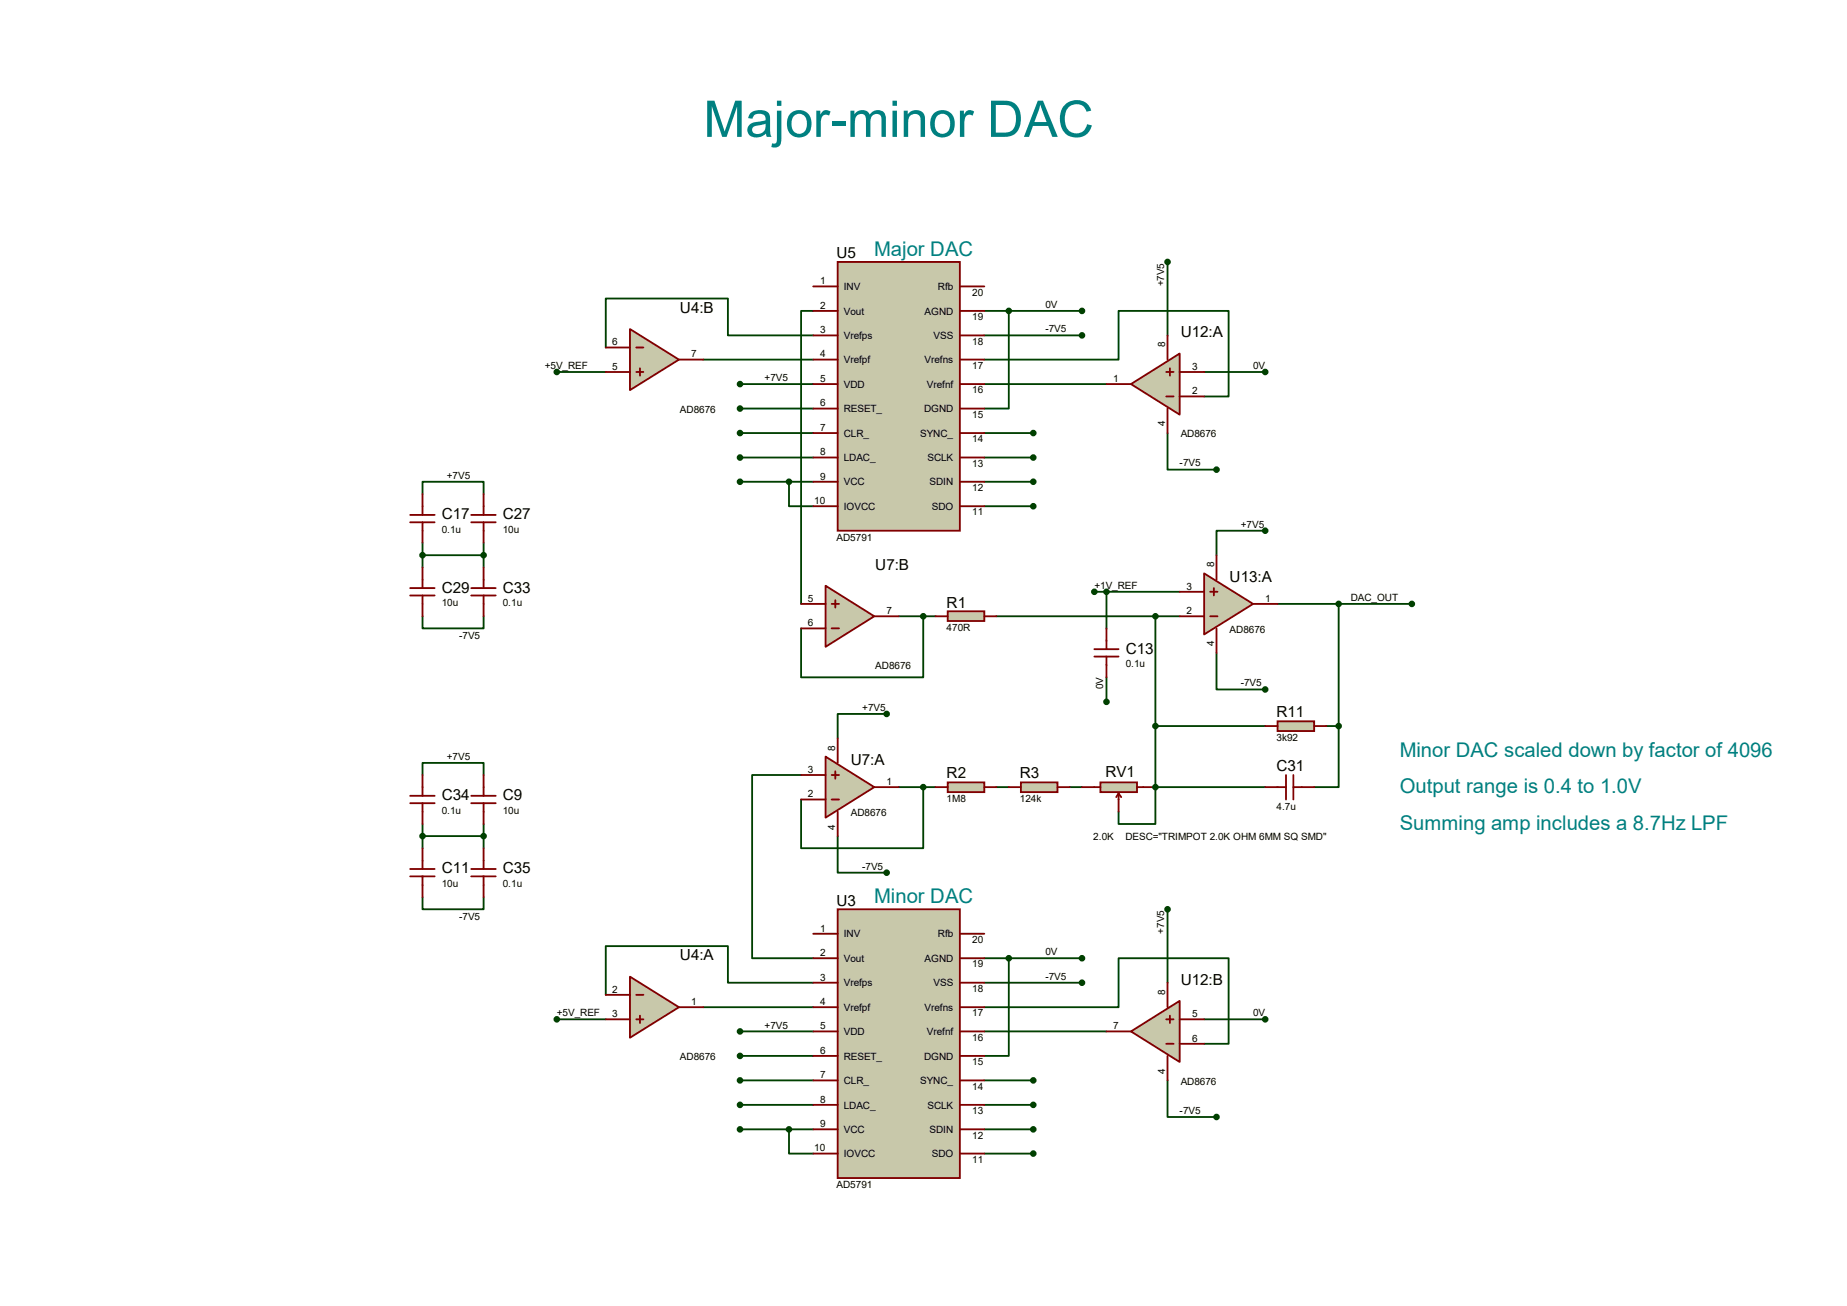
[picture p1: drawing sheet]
<svg xmlns="http://www.w3.org/2000/svg" width="297mm" height="210mm" viewBox="0 0 297 210" stroke-linecap="round" stroke-linejoin="round" font-family="sans-serif">
<g fill="none" stroke="#004000" stroke-width=".3">
<path d="M89.5 59.8h7.9M113.1 57.8h17.7M130.8 53.9h-13.7v-5.9h-19.7v7.9M130.8 50h-2v47.1M158.3 57.8h21.6v-7.8h17.7v13.8h-4M158.3 53.9h15.7M158.3 50h15.7M162.2 50v15.7h-3.9M187.7 42.1v11.8M193.6 59.8h9.9M67.9 79.5v-2h9.9v2M119 61.8h11.8"/>
<path d="M119 77.5h11.8M119 69.6h11.8M119 73.6h11.8M119 65.7h11.8M126.9 77.5v3.9h3.9M158.3 61.8h19.6M158.3 77.5h7.9M158.3 69.6h7.9M158.3 73.6h7.9M187.7 69.6v5.9h7.9M67.9 99.1v1.9h9.9v-1.9M67.9 87.3v3.9"/>
<path d="M67.9 89.3h9.9M77.8 87.3v3.9M144.5 99.1h5.9M148.5 99.1v9.8h-19.7v-7.9M158.3 81.4h7.9M160.2 99.1h29.5M176 95.2h13.7M177.9 95.2v5.8M185.8 99.1v27.5M203.5 85.3h-7.9v4M205.4 97.1h21.6M215.3 97.1v19.7"/>
<path d="M142.6 114.8h-7.9v3.9M177.9 108.9v4M185.8 116.8h17.7M195.6 105v5.9h7.9M213.3 116.8h2M215.3 116.8v9.8h-4M67.9 124.6v-1.9h9.9v1.9M67.9 134.5h9.9M67.9 132.5v3.9M77.8 132.5v3.9M128.8 124.6h-7.9v29.5h9.9M134.7 134.5v5.8h7.9"/>
<path d="M144.5 126.6h5.9M148.5 126.6v9.8h-19.7v-7.8M160.2 126.6h2M172 126.6h2M185.8 126.6v5.9h-5.9v-2M185.8 126.6h.1M185.8 126.6h17.7M67.9 144.3v1.9h9.9v-1.9M130.8 158h-13.7v-5.9h-19.7v7.9M158.3 158h15.7M158.3 154.1h15.7M162.2 154.1v15.7h-3.9"/>
<path d="M187.7 146.2v11.8M89.5 163.9h7.9M113.1 162h17.7M119 165.9h11.8M119 173.7h11.8M119 177.7h11.8M119 169.8h11.8M158.3 162h21.6v-7.9h17.7v13.8h-4M158.3 165.9h19.6M158.3 173.7h7.9M158.3 177.7h7.9M187.7 173.7v5.9h7.9"/>
<path d="M193.6 163.9h9.9M119 181.6h11.8M126.9 181.6v3.9h3.9M158.3 181.6h7.9M158.3 185.5h7.9"/>
</g>
<path d="M134.7 146.2h19.6v43.2h-19.6z" fill="#c8c8aa" stroke="#800000" stroke-width=".3"/>
<g fill="none" stroke="#800000" stroke-width=".3">
<path d="M130.8 150.2h3.9M130.8 154.1h3.9M130.8 158h3.9M154.3 150.2h4M154.3 154.1h4M154.3 158h4M130.8 162h3.9M130.8 165.9h3.9M130.8 169.8h3.9M130.8 173.7h3.9M130.8 177.7h3.9M154.3 162h4"/>
<path d="M154.3 165.9h4M154.3 169.8h4M154.3 173.7h4M154.3 177.7h4M130.8 181.6h3.9M130.8 185.5h3.9M154.3 181.6h4M154.3 185.5h4"/>
</g>
<path d="M101.3 157.1l7.9 4.9-7.9 4.9z" fill="#c8c8aa" stroke="#800000" stroke-width=".3"/>
<path d="M97.4 160h3.9M102.3 160h1.2M97.4 163.9h3.9M102.3 163.9h1.2M102.9 163.3v1.2M109.2 162h3.9" fill="none" stroke="#800000" stroke-width=".3"/>
<path d="M181.9 165.9l7.8-4.9v9.8z" fill="#c8c8aa" stroke="#800000" stroke-width=".3"/>
<g fill="none" stroke="#800000" stroke-width=".3">
<path d="M66 139.7h3.9M67.9 136.4v3.3M75.8 129.2h3.9M75.8 128h3.9M77.8 124.6v3.4M77.8 129.2v3.3M66 140.9h3.9M67.9 140.9v3.4M187.7 158v4M177.9 165.9h4M187.5 167.9h1.2M187.5 163.9h1.2"/>
<path d="M187.7 169.8v3.9M188.1 163.3v1.2M189.7 167.9h3.9M189.7 163.9h3.9"/>
</g>
<path d="M132.8 121.7l7.8 4.9-7.8 4.9z" fill="#c8c8aa" stroke="#800000" stroke-width=".3"/>
<path d="M134.7 118.7v4M128.8 128.6h4M128.8 124.6h4M133.7 128.6h1.2M133.7 124.6h1.2M134.3 124v1.2M134.7 130.5v4M140.6 126.6h3.9" fill="none" stroke="#800000" stroke-width=".3"/>
<g fill="#004000" stroke="#004000" stroke-width=".3">
<circle cx="126.9" cy="181.6" r=".38"/>
<circle cx="148.5" cy="126.6" r=".38"/>
<circle cx="142.6" cy="114.8" r=".38"/>
<circle cx="119" cy="165.9" r=".38"/>
<circle cx="174" cy="158" r=".38"/>
<circle cx="174" cy="154.1" r=".38"/>
<circle cx="162.2" cy="154.1" r=".38"/>
<circle cx="166.2" cy="173.7" r=".38"/>
<circle cx="166.2" cy="177.7" r=".38"/>
<circle cx="166.2" cy="181.6" r=".38"/>
<circle cx="166.2" cy="185.5" r=".38"/>
<circle cx="119" cy="181.6" r=".38"/>
<circle cx="119" cy="177.7" r=".38"/>
<circle cx="119" cy="173.7" r=".38"/>
<circle cx="119" cy="169.8" r=".38"/>
<circle cx="77.8" cy="134.5" r=".38"/>
<circle cx="67.9" cy="134.5" r=".38"/>
<circle cx="187.7" cy="146.2" r=".38"/>
<circle cx="142.6" cy="140.3" r=".38"/>
<circle cx="195.6" cy="179.6" r=".38"/>
<circle cx="203.5" cy="163.9" r=".38"/>
</g>
<path d="M134.7 42.1h19.6v43.2h-19.6z" fill="#c8c8aa" stroke="#800000" stroke-width=".3"/>
<g fill="none" stroke="#800000" stroke-width=".3">
<path d="M130.8 46.1h3.9M130.8 50h3.9M130.8 53.9h3.9M130.8 57.8h3.9M154.3 46.1h4M154.3 50h4M154.3 53.9h4M154.3 57.8h4M130.8 61.8h3.9M130.8 65.7h3.9M130.8 69.6h3.9M130.8 73.6h3.9"/>
<path d="M130.8 77.5h3.9M154.3 61.8h4M154.3 65.7h4M154.3 69.6h4M154.3 73.6h4M154.3 77.5h4M130.8 81.4h3.9M154.3 81.4h4"/>
</g>
<path d="M101.3 52.9l7.9 4.9-7.9 4.9z" fill="#c8c8aa" stroke="#800000" stroke-width=".3"/>
<path d="M97.4 55.9h3.9M97.4 59.8h3.9M102.3 55.9h1.2M102.3 59.8h1.2M102.9 59.2v1.2M109.2 57.8h3.9" fill="none" stroke="#800000" stroke-width=".3"/>
<path d="M181.9 61.8l7.8-4.9v9.8z" fill="#c8c8aa" stroke="#800000" stroke-width=".3"/>
<g fill="none" stroke="#800000" stroke-width=".3">
<path d="M187.5 59.8h1.2M187.7 53.9v3.9M188.1 59.2v1.2M189.7 59.8h3.9M77.8 79.5v3.3M177.9 61.8h4M187.5 63.8h1.2M187.7 65.7v3.9M189.7 63.8h3.9M66 94.6h3.9M66 95.8h3.9M67.9 91.2v3.4"/>
<path d="M67.9 95.8v3.3M75.8 84h3.9M75.8 82.8h3.9M77.8 84v3.3"/>
</g>
<path d="M132.8 94.2l7.8 4.9-7.8 4.9z" fill="#c8c8aa" stroke="#800000" stroke-width=".3"/>
<path d="M128.8 97.1h4M133.7 97.1h1.2M134.3 96.5v1.2M140.6 99.1h3.9M128.8 101h4M133.7 101h1.2" fill="none" stroke="#800000" stroke-width=".3"/>
<g fill="#004000" stroke="#004000" stroke-width=".3">
<circle cx="126.9" cy="77.5" r=".38"/>
<circle cx="148.5" cy="99.1" r=".38"/>
<circle cx="119" cy="61.8" r=".38"/>
<circle cx="174" cy="53.9" r=".38"/>
<circle cx="174" cy="50" r=".38"/>
<circle cx="162.2" cy="50" r=".38"/>
<circle cx="166.2" cy="69.6" r=".38"/>
<circle cx="166.2" cy="73.6" r=".38"/>
<circle cx="166.2" cy="77.5" r=".38"/>
<circle cx="166.2" cy="81.4" r=".38"/>
<circle cx="119" cy="77.5" r=".38"/>
<circle cx="119" cy="73.6" r=".38"/>
<circle cx="119" cy="69.6" r=".38"/>
<circle cx="119" cy="65.7" r=".38"/>
<circle cx="89.5" cy="59.8" r=".38"/>
<circle cx="77.8" cy="89.3" r=".38"/>
<circle cx="67.9" cy="89.3" r=".38"/>
<circle cx="187.7" cy="42.1" r=".38"/>
<circle cx="195.6" cy="75.5" r=".38"/>
<circle cx="203.5" cy="59.8" r=".38"/>
</g>
<path d="M152.4 98.3h5.9v1.6h-5.9z" fill="#c8c8aa" stroke="#800000" stroke-width=".3"/>
<path d="M150.4 99.1h2M158.3 99.1h1.9" fill="none" stroke="#800000" stroke-width=".3"/>
<path d="M152.4 125.8h5.9v1.6h-5.9z" fill="#c8c8aa" stroke="#800000" stroke-width=".3"/>
<path d="M150.4 126.6h2M158.3 126.6h1.9" fill="none" stroke="#800000" stroke-width=".3"/>
<path d="M164.2 125.8h5.9v1.6h-5.9z" fill="#c8c8aa" stroke="#800000" stroke-width=".3"/>
<path d="M162.2 126.6h2M170.1 126.6h1.9" fill="none" stroke="#800000" stroke-width=".3"/>
<path d="M177 125.8h5.8v1.6h-5.8z" fill="#c8c8aa" stroke="#800000" stroke-width=".3"/>
<path d="M174 126.6h3M179.9 127.6l-.4 .6M179.9 127.6l.4 .6M179.9 127.6v2.9M182.8 126.6h3" fill="none" stroke="#800000" stroke-width=".3"/>
<path d="M193.6 92.2l7.9 4.9-7.9 4.9z" fill="#c8c8aa" stroke="#800000" stroke-width=".3"/>
<path d="M189.7 99.1h3.9M189.7 95.2h3.9M194.6 99.1h1.2M194.6 95.2h1.2M195.2 94.6v1.2M195.6 89.3v3.9M201.5 97.1h3.9M195.6 101v4" fill="none" stroke="#800000" stroke-width=".3"/>
<g fill="#004000" stroke="#004000" stroke-width=".3">
<circle cx="203.5" cy="85.3" r=".38"/>
<circle cx="203.5" cy="110.9" r=".38"/>
<circle cx="185.8" cy="99.1" r=".38"/>
<circle cx="176" cy="95.2" r=".38"/>
<circle cx="227" cy="97.1" r=".38"/>
</g>
<path d="M205.4 116h5.9v1.6h-5.9z" fill="#c8c8aa" stroke="#800000" stroke-width=".3"/>
<g fill="none" stroke="#800000" stroke-width=".3">
<path d="M67.9 79.5v3.3M66 84h3.9M66 82.8h3.9M67.9 84v3.3M75.8 95.8h3.9M75.8 94.6h3.9M77.8 91.2v3.4M77.8 95.8v3.3M176 104.4h3.9M176 105.6h3.9M177.9 101v3.4M177.9 105.6v3.3"/>
<path d="M203.5 116.8h1.9M211.3 116.8h2M66 129.2h3.9M66 128h3.9M67.9 124.6v3.4M67.9 129.2v3.3M75.8 139.7h3.9M77.8 136.4v3.3M203.5 126.6h3.3M206.8 124.6v4M208 124.6v4M208 126.6h3.3"/>
<path d="M75.8 140.9h3.9M77.8 140.9v3.4"/>
</g>
<g fill="#004000" stroke="#004000" stroke-width=".3">
<circle cx="215.3" cy="97.1" r=".38"/>
<circle cx="177.9" cy="95.2" r=".38"/>
<circle cx="177.9" cy="112.9" r=".38"/>
<circle cx="89.5" cy="163.9" r=".38"/>
<circle cx="185.8" cy="126.6" r=".38"/>
<circle cx="185.8" cy="116.8" r=".38"/>
<circle cx="215.3" cy="116.8" r=".38"/>
</g>
<text font-size="8.1" fill="#008080" x="113.1" y="22">Major-minor DAC</text>
<g font-size="3.3" fill="#008080">
<text x="140.6" y="41.1">Major DAC</text>
<text x="225.1" y="121.7">Minor DAC scaled down by factor of 4096</text>
<text x="225.1" y="127.6">Output range is 0.4 to 1.0V</text>
<text x="225.1" y="133.5">Summing amp includes a 8.7Hz LPF</text>
<text x="140.6" y="145.3">Minor DAC</text>
</g>
<g font-size="2.5">
<text x="134.5" y="41.5">U5</text>
<text x="109.3" y="50.3">U4:B</text>
<text x="189.9" y="54.3">U12:A</text>
<text x="71" y="83.5">C17</text>
<text x="80.9" y="83.5">C27</text>
<text x="71" y="95.3">C29</text>
<text x="80.9" y="95.3">C33</text>
<text x="140.8" y="91.6">U7:B</text>
<text x="197.7" y="93.6">U13:A</text>
<text x="152.2" y="97.7">R1</text>
<text x="181" y="105.1">C13</text>
<text x="205.3" y="115.4">R11</text>
<text x="136.8" y="123">U7:A</text>
<text x="152.2" y="125.2">R2</text>
<text x="164" y="125.2">R3</text>
<text x="177.8" y="125">RV1</text>
<text x="205.3" y="124">C31</text>
<text x="71" y="128.7">C34</text>
<text x="80.9" y="128.7">C9</text>
<text x="71" y="140.5">C11</text>
<text x="80.9" y="140.5">C35</text>
<text x="134.5" y="145.6">U3</text>
<text x="109.3" y="154.4">U4:A</text>
<text x="189.9" y="158.4">U12:B</text>
</g>
<g font-size="1.6">
<text x="131.9" y="45.7">1</text>
<text x="135.7" y="46.7">INV</text>
<text x="150.8" y="46.7">Rfb</text>
<text x="156.3" y="47.5">20</text>
<text x="187.2" y="46.1" transform="rotate(-90 187.2 46.1)">+7V5</text>
<text x="131.9" y="49.7">2</text>
<text x="131.9" y="53.6">3</text>
<text x="135.7" y="50.6">Vout</text>
<text x="148.7" y="50.6">AGND</text>
<text x="156.3" y="51.5">19</text>
<text x="168.1" y="53.4">-7V5</text>
<text x="168.1" y="49.5">0V</text>
<text x="87.6" y="59.3">+5V_REF</text>
<text x="98.5" y="59.5">5</text>
<text x="98.5" y="55.5">6</text>
<text x="111.1" y="57.5">7</text>
<text x="131.9" y="57.5">4</text>
<text x="135.7" y="54.5">Vrefps</text>
<text x="135.7" y="58.4">Vrefpf</text>
<text x="148.7" y="58.4">Vrefns</text>
<text x="150.1" y="54.5">VSS</text>
<text x="156.3" y="59.3">17</text>
<text x="156.3" y="55.4">18</text>
<text x="187.4" y="55.9" transform="rotate(-90 187.4 55.9)">8</text>
<text x="191.7" y="59.5">3</text>
<text x="201.5" y="59.3">0V</text>
<text x="122.9" y="61.3">+7V5</text>
<text x="131.9" y="61.4">5</text>
<text x="131.9" y="65.4">6</text>
<text x="135.7" y="62.4">VDD</text>
<text x="149.1" y="62.4">Vrefnf</text>
<text x="156.3" y="63.2">16</text>
<text x="179" y="61.4">1</text>
<text x="191.7" y="63.4">2</text>
<text x="109.3" y="66.4">AD8676</text>
<text x="131.9" y="69.3">7</text>
<text x="135.7" y="66.3">RESET_</text>
<text x="135.7" y="70.2">CLR_</text>
<text x="148" y="70.2">SYNC_</text>
<text x="148.6" y="66.3">DGND</text>
<text x="156.3" y="71.1">14</text>
<text x="156.3" y="67.2">15</text>
<text x="187.4" y="68.5" transform="rotate(-90 187.4 68.5)">4</text>
<text x="189.9" y="70.3">AD8676</text>
<text x="71.8" y="77">+7V5</text>
<text x="131.9" y="73.2">8</text>
<text x="131.9" y="77.1">9</text>
<text x="135.7" y="74.2">LDAC_</text>
<text x="149.1" y="74.2">SCLK</text>
<text x="156.3" y="75.1">13</text>
<text x="189.7" y="75">-7V5</text>
<text x="130.9" y="81.1">10</text>
<text x="135.7" y="78.1">VCC</text>
<text x="135.7" y="82">IOVCC</text>
<text x="149.5" y="78.1">SDIN</text>
<text x="149.9" y="82">SDO</text>
<text x="156.3" y="82.9">11</text>
<text x="156.3" y="79">12</text>
<text x="71" y="85.7">0.1u</text>
<text x="80.9" y="85.7">10u</text>
<text x="134.5" y="87">AD5791</text>
<text x="199.5" y="84.8">+7V5</text>
<text x="176" y="94.7">+1V_REF</text>
<text x="190.8" y="94.8">3</text>
<text x="195.2" y="91.2" transform="rotate(-90 195.2 91.2)">8</text>
<text x="71" y="97.5">10u</text>
<text x="80.9" y="97.5">0.1u</text>
<text x="129.9" y="96.8">5</text>
<text x="129.9" y="100.7">6</text>
<text x="142.6" y="98.8">7</text>
<text x="152.2" y="101.5">470R</text>
<text x="190.8" y="98.8">2</text>
<text x="197.7" y="101.7">AD8676</text>
<text x="203.5" y="96.8">1</text>
<text x="217.2" y="96.6">DAC_OUT</text>
<text x="73.8" y="102.7">-7V5</text>
<text x="140.8" y="107.6">AD8676</text>
<text x="181" y="107.3">0.1u</text>
<text x="195.2" y="103.9" transform="rotate(-90 195.2 103.9)">4</text>
<text x="177.4" y="110.9" transform="rotate(-90 177.4 110.9)">0V</text>
<text x="199.5" y="110.4">-7V5</text>
<text x="138.6" y="114.3">+7V5</text>
<text x="205.3" y="119.2">3k92</text>
<text x="71.8" y="122.2">+7V5</text>
<text x="129.9" y="124.3">3</text>
<text x="134.3" y="120.7" transform="rotate(-90 134.3 120.7)">8</text>
<text x="71" y="130.9">0.1u</text>
<text x="80.9" y="130.9">10u</text>
<text x="129.9" y="128.2">2</text>
<text x="136.8" y="131.2">AD8676</text>
<text x="142.6" y="126.2">1</text>
<text x="152.2" y="129">1M8</text>
<text x="164" y="129">124k</text>
<text x="205.3" y="130.2">4.7u</text>
<text x="134.3" y="133.4" transform="rotate(-90 134.3 133.4)">4</text>
<text x="175.8" y="135">2.0K</text>
<text x="181" y="135">DESC=&quot;TRIMPOT 2.0K OHM 6MM SQ SMD&quot;</text>
<text x="71" y="142.7">10u</text>
<text x="80.9" y="142.7">0.1u</text>
<text x="138.6" y="139.8">-7V5</text>
<text x="73.8" y="147.9">-7V5</text>
<text x="131.9" y="149.8">1</text>
<text x="131.9" y="153.8">2</text>
<text x="135.7" y="150.7">INV</text>
<text x="135.7" y="154.7">Vout</text>
<text x="148.7" y="154.7">AGND</text>
<text x="150.8" y="150.7">Rfb</text>
<text x="156.3" y="155.6">19</text>
<text x="156.3" y="151.6">20</text>
<text x="168.1" y="153.6">0V</text>
<text x="187.2" y="150.2" transform="rotate(-90 187.2 150.2)">+7V5</text>
<text x="98.5" y="159.6">2</text>
<text x="111.1" y="161.6">1</text>
<text x="131.9" y="157.7">3</text>
<text x="131.9" y="161.6">4</text>
<text x="135.7" y="158.6">Vrefps</text>
<text x="150.1" y="158.6">VSS</text>
<text x="156.3" y="159.5">18</text>
<text x="168.1" y="157.5">-7V5</text>
<text x="187.4" y="160" transform="rotate(-90 187.4 160)">8</text>
<text x="89.5" y="163.4">+5V_REF</text>
<text x="98.5" y="163.6">3</text>
<text x="122.9" y="165.4">+7V5</text>
<text x="131.9" y="165.5">5</text>
<text x="135.7" y="162.6">Vrefpf</text>
<text x="135.7" y="166.5">VDD</text>
<text x="148.7" y="162.6">Vrefns</text>
<text x="149.1" y="166.5">Vrefnf</text>
<text x="156.3" y="167.3">16</text>
<text x="156.3" y="163.4">17</text>
<text x="179" y="165.5">7</text>
<text x="191.7" y="163.6">5</text>
<text x="191.7" y="167.5">6</text>
<text x="201.5" y="163.4">0V</text>
<text x="109.3" y="170.5">AD8676</text>
<text x="131.9" y="169.5">6</text>
<text x="131.9" y="173.4">7</text>
<text x="135.7" y="170.4">RESET_</text>
<text x="148.6" y="170.4">DGND</text>
<text x="156.3" y="171.3">15</text>
<text x="187.4" y="172.7" transform="rotate(-90 187.4 172.7)">4</text>
<text x="131.9" y="177.3">8</text>
<text x="135.7" y="174.3">CLR_</text>
<text x="135.7" y="178.3">LDAC_</text>
<text x="148" y="174.3">SYNC_</text>
<text x="149.1" y="178.3">SCLK</text>
<text x="156.3" y="179.2">13</text>
<text x="156.3" y="175.2">14</text>
<text x="189.7" y="179.1">-7V5</text>
<text x="189.9" y="174.4">AD8676</text>
<text x="130.9" y="185.2">10</text>
<text x="131.9" y="181.3">9</text>
<text x="135.7" y="182.2">VCC</text>
<text x="149.5" y="182.2">SDIN</text>
<text x="156.3" y="183.1">12</text>
<text x="134.5" y="191.1">AD5791</text>
<text x="135.7" y="186.1">IOVCC</text>
<text x="149.9" y="186.1">SDO</text>
<text x="156.3" y="187">11</text>
</g>
</svg>
